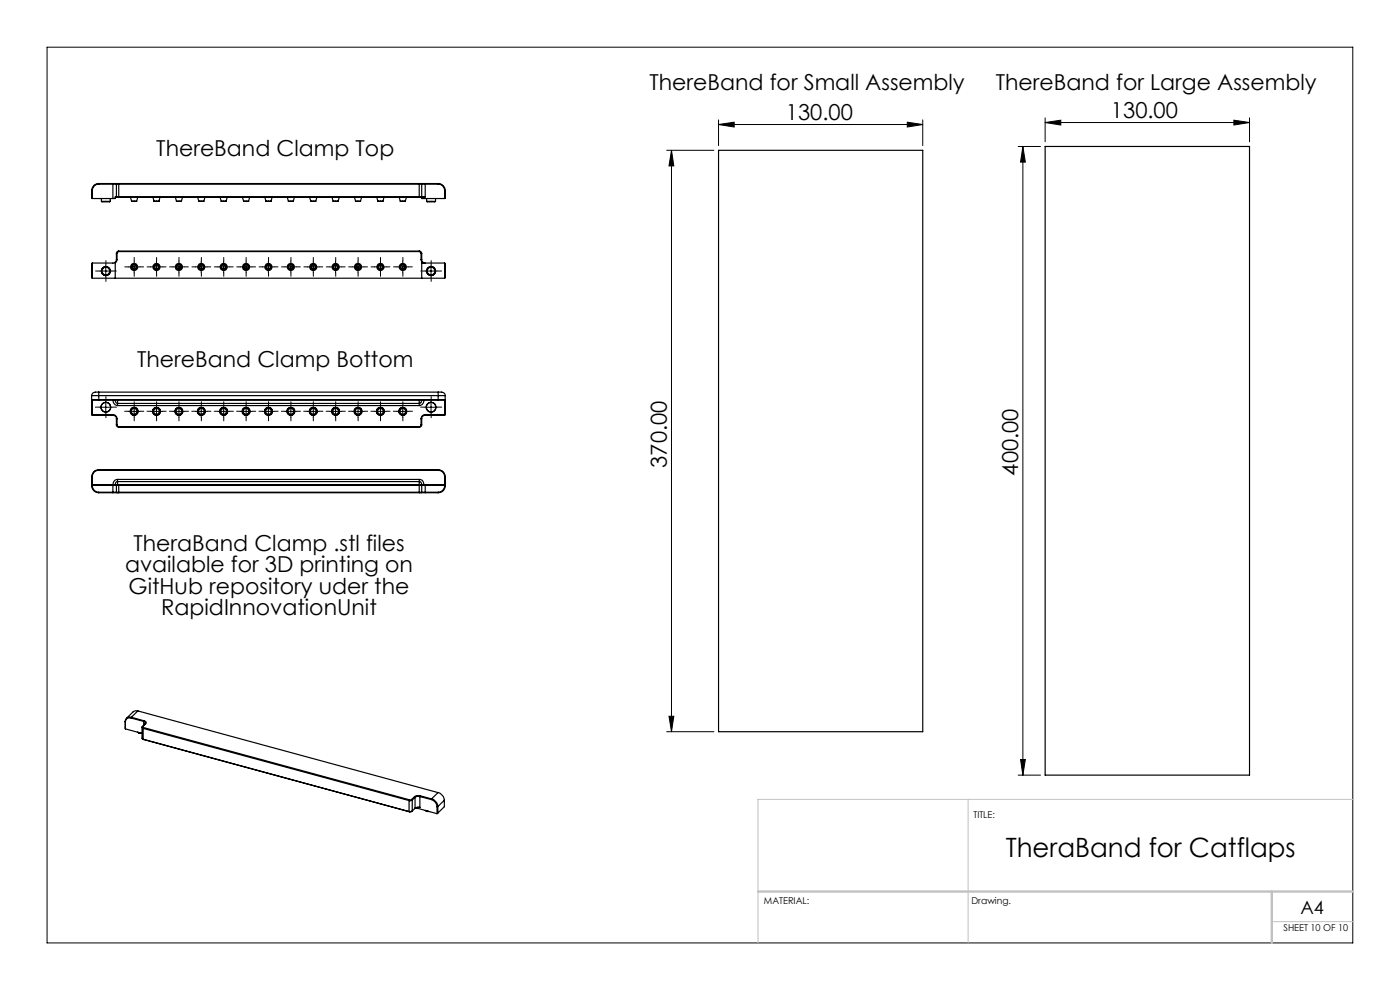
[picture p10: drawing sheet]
<svg xmlns="http://www.w3.org/2000/svg" width="297mm" height="210mm" viewBox="0 0 297 210" stroke-linecap="round" stroke-linejoin="round" font-family="sans-serif">
<g fill="none" stroke="#000" stroke-width=".21">
<path d="M10 10h277v190h-277zM141.4 31.9h10M142.5 31.9l.4 3.3h-1zM142.5 31.9v123.3M152.4 26.4l3.4-.5v1zM152.4 25.4v5.5M152.4 26.4h43.4M192.5 25.9l3.3 .5-3.3 .5zM195.8 25.4v5.5M216 31.1h4.7M217 31.1l.5 3.3h-1zM217 31.1v133.3"/>
<path d="M221.7 26l3.3-.5v1zM221.7 25v5.1M221.7 26h43.4M261.8 25.5l3.3 .5-3.3 .5zM265.1 25v5.1M21.2 57.5h2.5M22.4 56.3v2.5M27.2 56.6h2.5M28.5 55.4v2.5M32 56.6h2.5M33.2 55.4v2.5M36.7 56.6h2.5"/>
<path d="M38 55.4v2.5M41.5 56.6h2.5M42.7 55.4v2.5M46.2 56.6h2.5M47.4 55.4v2.5M50.9 56.6h2.5M52.2 55.4v2.5M55.7 56.6h2.5M56.9 55.4v2.5M60.5 56.6h2.4M61.7 55.4v2.5M65.2 56.6h2.5"/>
<path d="M66.5 55.4v2.5M70 56.6h2.5M71.2 55.4v2.5M74.7 56.6h2.5M76 55.4v2.5M79.4 56.6h2.6M80.7 55.4v2.5M84.2 56.6h2.5M85.4 55.4v2.5M90.2 57.5h2.5M91.4 56.3v2.5M21.2 86.4h2.5"/>
<path d="M22.4 85.1v2.5M27.2 87.3h2.5M28.5 86v2.5M32 87.3h2.5M33.2 86v2.5M36.7 87.3h2.5M38 86v2.5M41.5 87.3h2.5M42.7 86v2.5M46.2 87.3h2.5M47.4 86v2.5M50.9 87.3h2.5"/>
<path d="M52.2 86v2.5M55.7 87.3h2.5M56.9 86v2.5M60.5 87.3h2.4M61.7 86v2.5M65.2 87.3h2.5M66.5 86v2.5M70 87.3h2.5M71.2 86v2.5M74.7 87.3h2.5M76 86v2.5M79.4 87.3h2.6"/>
<path d="M80.7 86v2.5M84.2 87.3h2.5M85.4 86v2.5M90.2 86.4h2.5M91.4 85.1v2.5M141.4 155.2h10M141.9 151.9h1l-.4 3.3zM216 164.4h4.7M216.5 161.1h1l-.5 3.3z"/>
</g>
<g fill="none" stroke="#000" stroke-width=".21" stroke-dasharray="15.2 1.3 1.3 1.3">
<path d="M21.2 57.5h-.9M22.5 56.2v-.9M22.5 58.7v1M23.7 57.5h1M27.2 56.6h-.7M28.5 55.4v-.8M28.5 57.9v.7M29.7 56.6h.8M32 56.6h-.8M33.2 55.4v-.8M33.2 57.9v.7M34.5 56.6h.7"/>
<path d="M36.7 56.6h-.7M38 55.4v-.8M38 57.9v.7M39.2 56.6h.8M41.5 56.6h-.8M42.7 55.4v-.8M42.7 57.9v.7M44 56.6h.7M46.2 56.6h-.7M47.5 55.4v-.8M47.5 57.9v.7M48.7 56.6h.8"/>
<path d="M51 56.6h-.8M52.2 55.4v-.8M52.2 57.9v.7M53.5 56.6h.7M55.7 56.6h-.7M57 55.4v-.8M57 57.9v.7M58.2 56.6h.8M60.5 56.6h-.8M61.7 55.4v-.8M61.7 57.9v.7M63 56.6h.7"/>
<path d="M65.2 56.6h-.7M66.5 55.4v-.8M66.5 57.9v.7M67.7 56.6h.8M70 56.6h-.8M71.2 55.4v-.8M71.2 57.9v.7M72.5 56.6h.7M74.7 56.6h-.7M76 55.4v-.8M76 57.9v.7M77.2 56.6h.8"/>
<path d="M79.5 56.6h-.8M80.7 55.4v-.8M80.7 57.9v.7M82 56.6h.7M84.2 56.6h-.7M85.5 55.4v-.8M85.5 57.9v.7M86.7 56.6h.8M90.2 57.5h-.9M91.5 56.2v-.9M91.5 58.7v1M92.7 57.5h1"/>
<path d="M21.2 86.4h-1M22.5 85.1v-1M22.5 87.6v1M23.7 86.4h1M27.2 87.2h-.8M28.5 86v-.8M28.5 88.5v.8M29.7 87.2h.8M32 87.2h-.8M33.2 86v-.8M33.2 88.5v.8M34.5 87.2h.8"/>
<path d="M36.7 87.2h-.8M38 86v-.8M38 88.5v.8M39.2 87.2h.8M41.5 87.2h-.8M42.7 86v-.8M42.7 88.5v.8M44 87.2h.8M46.2 87.2h-.8M47.5 86v-.8M47.5 88.5v.8M48.7 87.2h.8"/>
<path d="M51 87.2h-.8M52.2 86v-.8M52.2 88.5v.8M53.5 87.2h.8M55.7 87.2h-.8M57 86v-.8M57 88.5v.8M58.2 87.2h.8M60.5 87.2h-.8M61.7 86v-.8M61.7 88.5v.8M63 87.2h.8"/>
<path d="M65.2 87.2h-.8M66.5 86v-.8M66.5 88.5v.8M67.7 87.2h.8M70 87.2h-.8M71.2 86v-.8M71.2 88.5v.8M72.5 87.2h.8M74.7 87.2h-.8M76 86v-.8M76 88.5v.8M77.2 87.2h.8"/>
<path d="M79.5 87.2h-.8M80.7 86v-.8M80.7 88.5v.8M82 87.2h.8M84.2 87.2h-.8M85.5 86v-.8M85.5 88.5v.8M86.7 87.2h.8M90.2 86.4h-1M91.5 85.1v-1M91.5 87.6v1M92.7 86.4h1"/>
</g>
<path d="M205.4 169.6v30.4M287 169.6h-126.2v30.4M269.8 195.5h17.2" fill="none" stroke="#c0c0c0" stroke-width=".21"/>
<path d="M160.8 189.1h126.2M269.8 189.1v10.9" fill="none" stroke="#c0c0c0" stroke-width=".5"/>
<g fill="#000">
<path d="M142.5 31.9l.4 3.3h-1zM141.9 151.9h1l-.4 3.3zM217 31.1l.5 3.3h-1zM216.5 161.1h1l-.5 3.3z"/>
<path d="M192.5 25.9l3.3 .5-3.3 .5zM152.4 26.4l3.4-.5v1zM261.8 25.5l3.3 .5-3.3 .5zM221.7 26l3.3-.5v1z"/>
</g>
<g fill="none" stroke="#000" stroke-width=".25">
<path d="M21 39h3.7M21 39a1.38 1.38 0 0 0-1.4 1.4M21 38.9a1.51 1.51 0 0 0-1.6 1.5M21 38.9v.1M21 38.9h3M24 38.9h.8M24 38.9v3.2M24.7 39h64.8M24.7 39v2.8M24.8 38.9h.4M24.8 38.9l-.1 .1M25.2 38.9v3"/>
<path d="M25.2 38.9h63.7M88.9 38.9h.4M88.9 38.9v3M89.3 38.9h.9M89.3 38.9l.2 .1M89.5 39h3.5M89.5 39v2.8M90.2 38.9v2.9M90.2 38.9h2.8M93 39a1.45 1.45 0 0 1 1.3 1.4M93 38.9a1.45 1.45 0 0 1 1.4 1.5M93 38.9v.1"/>
<path d="M152.4 31.9h43.4v123.3h-43.4zM221.7 31.1h43.4v133.3h-43.4zM19.4 40.4v1.6l.2 .1M19.4 40.4h.2M19.6 55.8v3.2M19.6 55.8l-.2 .1v3l.2 .1M19.6 59h74.7M19.6 40.4v1.7M19.6 42.1h4.4M21.5 42.1v.6M21.5 42.7h1.9M23.4 42.1v.6"/>
<path d="M24.4 55.6l-.3 .2h-4.5M24.4 55.6v3.4M24.4 41.9h.4M24.7 55.1l-.3 .5M24.7 53.8v1.3M24.7 55.1h.1M24.7 53.8h.1M24.7 41.8h64.8M24.7 41.8h-.3v.3h-.4M24.7 41.8l.1 .1M24.8 55.1l-.4 .7M24.8 53.8v1.3"/>
<path d="M24.8 41.9h.4M25.2 53.4l-.3 .1-.1 .3M25.2 53.3l-.4 .1-.1 .4M25.2 53.3v.1M25.2 53.4h63.7M25.2 53.3h63.7M25.2 41.9h63.7M27.7 41.9l.2 .8M27.9 42.7h1.1M29.2 41.9l-.2 .8M32.5 41.9l.2 .8M32.7 42.7h1"/>
<path d="M33.9 41.9l-.2 .8M37.2 41.9l.2 .8M37.4 42.7h1.1M38.7 41.9l-.2 .8M41.9 41.9l.3 .8M42.2 42.7h1.1M43.5 41.9l-.2 .8M46.7 41.9l.2 .8M46.9 42.7h1.1M48.2 41.9l-.2 .8M51.4 41.9l.3 .8M51.7 42.7h1"/>
<path d="M53 41.9l-.3 .8M56.2 41.9l.2 .8M56.4 42.7h1.1M57.7 41.9l-.2 .8M61 41.9l.2 .8M61.2 42.7h1M62.4 41.9l-.2 .8M65.7 41.9l.2 .8M65.9 42.7h1.1M67.2 41.9l-.2 .8M70.4 41.9l.3 .8M70.7 42.7h1"/>
<path d="M72 41.9l-.3 .8M75.2 41.9l.2 .8M75.4 42.7h1.1M76.7 41.9l-.2 .8M79.9 41.9l.3 .8M80.2 42.7h1M81.5 41.9l-.3 .8M84.7 41.9l.2 .8M84.9 42.7h1.1M86.2 41.9l-.2 .8M88.9 53.4l.3 .1 .1 .3M88.9 53.3h.3l.3 .5"/>
<path d="M88.9 53.3v.1M88.9 41.9h.4M89.3 55.1l.1 .4 .3 .3M89.3 55.1h.2M89.3 53.8v1.3M89.3 53.8h.2M89.5 55.1a.72 .72 0 0 0 .7 .7M89.5 53.8v1.3M89.5 41.8h.7M89.5 41.9v.2h4.8M89.5 41.8l-.2 .1M90.2 41.8l-.9 .1"/>
<path d="M90.5 42.1v.6M90.5 42.7h1.9M92.4 42.1v.6M94.3 40.4v1.7M94.3 40.4h.1M94.3 55.8h-4.8v3.2M94.3 55.8v3.2M94.4 40.4l-.1 1.7M19.4 83.9h1.6M19.4 83.9v4M19.4 87.9h4.6M19.4 87.9l.2 .2"/>
<path d="M19.6 84.9l-.2-.1h75l-.1 .1M19.6 84.9h1.4M19.6 84.9v3.2M19.6 88.1h4.4M21 83.2v.7M21 83.2h-.8a.81 .81 0 0 0-.8 .7M21 83.9v1M21 83.9h72M21 84.9h72M21 83.2h72M21 99.8a1.33 1.33 0 0 0-1.4 1.3M21 99.6a1.57 1.57 0 0 0-1.6 1.5"/>
<path d="M21 99.6v.2M21 99.8h72M21 99.6h72M24 87.9a.98 .98 0 0 1 .8 .9M24 88.1a.72 .72 0 0 1 .7 .7M24 87.9v.2M24 84.9a1.06 1.06 0 0 0 .9 1.1M24.5 84.9a.6 .6 0 0 0 .4 .7M24.7 90.1l.1 .4 .4 .1M24.7 88.8v1.3M24.7 88.8h.1M24.7 90.1h.1"/>
<path d="M24.8 90.1l.1 .3 .3 .1M24.8 88.8v1.3M24.9 85.6v.4M24.9 84.9v.7M24.9 85.6h64M24.9 86h64M25.2 90.5v.1M25.2 90.5h63.7M25.2 90.6h63.7M88.9 85.6v.4M88.9 84.9v.7M88.9 90.5v.1"/>
<path d="M89.3 90.1l-.1 .3-.3 .1M89.3 88.8v1.3M89.3 88.8h.2M89.3 90.1h.2M89.4 84.9a.57 .57 0 0 1-.5 .7M89.5 90.1l-.3 .4-.3 .1M89.5 88.8v1.3M89.9 84.9a1.05 1.05 0 0 1-1 1.1M90.2 87.9a.9 .9 0 0 0-.9 .9M90.2 88.1a.72 .72 0 0 0-.7 .7M90.2 87.9v.2M90.2 87.9h4.2"/>
<path d="M90.2 88.1h4.1M93 99.8a1.38 1.38 0 0 1 1.3 1.3M93 99.6a1.51 1.51 0 0 1 1.4 1.5M93 99.6v.2M93 83.9h1.4M93 84.9h1.3M93 83.2v.7M93 83.2h.6a.76 .76 0 0 1 .8 .7M93 83.9v1M94.3 84.9v3.2M94.4 83.9v4M94.4 87.9l-.1 .2"/>
<path d="M19.4 103a1.51 1.51 0 0 0 1.6 1.5M19.4 103h.2M19.4 101.1v1.9M19.4 101.1h.2M19.6 103a1.38 1.38 0 0 0 1.4 1.4M19.6 101.1v1.9M21 104.4h3.7M21 104.5h3M21 104.4v.1M24 104.5h.8M24 102.8h-4.4l-.2 .2h5.3M24 102.8h.8"/>
<path d="M24 102.8v1.7M24.7 103h64.8M24.7 104.4h64.8M24.7 103v1.4M24.7 104.4l.1 .1M24.8 102.8h.4M24.8 104.5h.4M24.8 102.8l-.1 .2M24.9 101.7a.96 .96 0 0 0-.9 1.1M24.9 101.7v.5M24.9 102.2v.6M24.9 102.2l-.3 .2-.1 .4"/>
<path d="M24.9 102.2h64M24.9 101.7h64M25.2 102.8v1.7M25.2 102.8h63.7M25.2 104.5h63.7M88.9 102.8h.4M88.9 104.5h.4M88.9 101.7a.96 .96 0 0 1 1 1.1M88.9 101.7v.5M88.9 102.2a.51 .51 0 0 1 .5 .6M88.9 102.2v.6M88.9 102.8v1.7"/>
<path d="M89.3 102.8h.9M89.3 104.5h.9M89.3 102.8l.2 .2M89.5 104.4h3.5M89.5 103v1.4M89.5 104.4l-.2 .1M90.2 102.8h4.1l.1 .2h-4.9M90.2 104.5h2.8M90.2 102.8v1.7M93 104.4v.1M94.3 103a1.45 1.45 0 0 1-1.3 1.4M94.3 101.1v1.9"/>
<path d="M94.3 103h.1M94.3 101.1h.1M94.4 103a1.45 1.45 0 0 1-1.4 1.5M94.4 101.1v1.9M26.6 153.1v.1M26.6 153.1v1.5M26.6 154.6l3.5 1M26.6 153.2v1.4M27.8 152.3a.89 .89 0 0 0-1.2 .9M27.8 152.3l2.7 .7M27.9 152.1a.98 .98 0 0 0-1.3 1M27.9 152.1l2.6 .8"/>
<path d="M27.9 152.1l-.1 .2M29.2 150.8h-.4l-.5 .1-1.5 1.5M29.2 150.8l-1.3 1.3M29.2 150.8l63.7 17.3M29.9 155.5l-.7-.2 .8 .3M30.1 154.3v2.4l.3 .1M30.2 154.2l.1-.1-.1 .1 .2 .1M30.2 154.2l-.1 .1 .3 .2M30.2 156.7l.2 .1M30.4 154.5l56.4 15.3M30.4 156.8l56.4 15.4M30.4 154.5v2.3"/>
<path d="M30.4 154.3l56.4 15.3M30.4 154.3v.2M30.5 153a.35 .35 0 0 1 .3 .6l.1-.1M30.5 153v.9M30.5 152.9a.37 .37 0 0 1 .4 .1 .37 .37 0 0 1 0 .5M30.5 152.9v.1M30.9 153.5l-.7 .7M86.8 169.8v2.3M86.8 172.1v.1M86.8 169.6v.2M87.3 169.6h-.5M87.3 169.6l.2 .1"/>
<path d="M87.4 172.1l-.6 .1M87.5 169.7l-.7 .1M87.5 172l-.7 .1M87.5 169.7v2.3M87.9 169l-.6 .6M87.9 169l.2 .1M88.1 169.1l-.6 .6M88.1 169.1v2.3M88.1 171.4l-.6 .6M88.4 171.3l4.3 1.3M89.1 171.3l-1 .1M89.1 169l-.4-.1-.6 .2"/>
<path d="M89.1 171.3h-.7l-.3 .1M89.1 169v2.3M89.1 169l2.4 .6M89.1 168.8h-.7l-.5 .2M89.1 168.8l2.4 .7M89.1 168.8v.2M90.9 172.1l-.7-.2 .9 .2M91.5 169.6a1.74 1.74 0 0 1 1.2 1.5M91.5 169.5a1.84 1.84 0 0 1 1.4 1.6M91.5 169.5v.1M92.7 171.1v1.5M92.9 171.1h-.2"/>
<path d="M92.9 171.1v1.4M92.9 172.5l-.2 .1M92.9 168.1a1.84 1.84 0 0 1 1.4 1.6M92.9 168.1l-1.4 1.4M94.3 169.7l-1.4 1.4M94.3 169.7v1.4l-1.4 1.4"/>
<circle cx="22.5" cy="57.5" r=".8"/>
<circle cx="22.5" cy="57.5" r=".95"/>
<circle cx="22.5" cy="57.5" r=".93"/>
<circle cx="28.4" cy="56.6" r=".76"/>
<circle cx="28.5" cy="56.6" r=".54"/>
<circle cx="28.5" cy="56.6" r=".46"/>
<circle cx="33.2" cy="56.6" r=".45"/>
<circle cx="33.2" cy="56.6" r=".76"/>
<circle cx="33.2" cy="56.6" r=".54"/>
<circle cx="38" cy="56.6" r=".75"/>
<circle cx="38" cy="56.6" r=".53"/>
<circle cx="38" cy="56.6" r=".45"/>
<circle cx="42.7" cy="56.6" r=".76"/>
<circle cx="42.7" cy="56.6" r=".46"/>
<circle cx="42.7" cy="56.6" r=".54"/>
<circle cx="47.4" cy="56.6" r=".75"/>
<circle cx="47.4" cy="56.6" r=".45"/>
<circle cx="47.5" cy="56.6" r=".54"/>
<circle cx="52.2" cy="56.6" r=".54"/>
<circle cx="52.2" cy="56.6" r=".75"/>
<circle cx="52.2" cy="56.6" r=".45"/>
<circle cx="56.9" cy="56.6" r=".45"/>
<circle cx="56.9" cy="56.6" r=".76"/>
<circle cx="57" cy="56.6" r=".54"/>
<circle cx="61.7" cy="56.6" r=".75"/>
<circle cx="61.7" cy="56.6" r=".53"/>
<circle cx="61.7" cy="56.6" r=".45"/>
<circle cx="66.4" cy="56.6" r=".54"/>
<circle cx="66.5" cy="56.6" r=".75"/>
<circle cx="66.5" cy="56.6" r=".45"/>
<circle cx="71.2" cy="56.6" r=".45"/>
<circle cx="71.2" cy="56.6" r=".76"/>
<circle cx="71.2" cy="56.6" r=".54"/>
<circle cx="75.9" cy="56.6" r=".75"/>
<circle cx="76" cy="56.6" r=".53"/>
<circle cx="76" cy="56.6" r=".45"/>
<circle cx="80.7" cy="56.6" r=".54"/>
<circle cx="80.7" cy="56.6" r=".75"/>
<circle cx="80.7" cy="56.6" r=".45"/>
<circle cx="85.4" cy="56.6" r=".45"/>
<circle cx="85.5" cy="56.6" r=".76"/>
<circle cx="85.5" cy="56.6" r=".54"/>
<circle cx="91.4" cy="57.5" r=".81"/>
<circle cx="91.4" cy="57.5" r=".94"/>
<circle cx="91.5" cy="57.5" r=".95"/>
<circle cx="22.5" cy="86.4" r="1.05"/>
<circle cx="22.5" cy="86.4" r="1"/>
<circle cx="28.4" cy="87.3" r=".85"/>
<circle cx="28.5" cy="87.3" r=".8"/>
<circle cx="28.5" cy="87.3" r=".6"/>
<circle cx="33.2" cy="87.2" r=".79"/>
<circle cx="33.2" cy="87.3" r=".61"/>
<circle cx="33.2" cy="87.3" r=".85"/>
<circle cx="38" cy="87.2" r=".86"/>
<circle cx="38" cy="87.2" r=".79"/>
<circle cx="38" cy="87.3" r=".61"/>
<circle cx="42.7" cy="87.3" r=".85"/>
<circle cx="42.7" cy="87.3" r=".6"/>
<circle cx="42.7" cy="87.3" r=".8"/>
<circle cx="47.4" cy="87.2" r=".86"/>
<circle cx="47.4" cy="87.3" r=".61"/>
<circle cx="47.4" cy="87.2" r=".79"/>
<circle cx="52.2" cy="87.3" r=".6"/>
<circle cx="52.2" cy="87.2" r=".86"/>
<circle cx="52.2" cy="87.2" r=".79"/>
<circle cx="57" cy="87.3" r=".85"/>
<circle cx="57" cy="87.3" r=".8"/>
<circle cx="57" cy="87.3" r=".6"/>
<circle cx="61.7" cy="87.2" r=".86"/>
<circle cx="61.7" cy="87.2" r=".79"/>
<circle cx="61.7" cy="87.3" r=".61"/>
<circle cx="66.4" cy="87.3" r=".6"/>
<circle cx="66.4" cy="87.3" r=".8"/>
<circle cx="66.5" cy="87.2" r=".86"/>
<circle cx="71.2" cy="87.3" r=".85"/>
<circle cx="71.2" cy="87.3" r=".6"/>
<circle cx="71.2" cy="87.3" r=".8"/>
<circle cx="76" cy="87.2" r=".86"/>
<circle cx="76" cy="87.3" r=".61"/>
<circle cx="76" cy="87.2" r=".79"/>
<circle cx="80.7" cy="87.3" r=".85"/>
<circle cx="80.7" cy="87.3" r=".6"/>
<circle cx="80.7" cy="87.3" r=".8"/>
<circle cx="85.4" cy="87.2" r=".79"/>
<circle cx="85.5" cy="87.3" r=".85"/>
<circle cx="85.5" cy="87.3" r=".6"/>
<circle cx="91.5" cy="86.4" r="1.05"/>
<circle cx="91.5" cy="86.4" r="1"/>
</g>
<text font-size="5.6" x="213.4" y="181.8">TheraBand for Catflaps</text>
<g font-size="4.7">
<text x="137.8" y="19.1">ThereBand for Small Assembly</text>
<text x="211.3" y="19.1">ThereBand for Large Assembly</text>
<text x="166.7" y="25.4">130.00</text>
<text x="235.7" y="25">130.00</text>
<text x="33.2" y="33">ThereBand Clamp Top</text>
<text x="29.1" y="77.9">ThereBand Clamp Bottom</text>
<text x="141.4" y="99.2" transform="rotate(-90 141.4 99.2)">370.00</text>
<text x="216" y="100.9" transform="rotate(-90 216 100.9)">400.00</text>
<text x="28.3" y="116.9">TheraBand Clamp .stl files</text>
<text x="26.5" y="121.4">available for 3D printing on</text>
<text x="27.3" y="125.9">GitHub repository uder the</text>
<text x="34.2" y="130.5">RapidInnovationUnit</text>
</g>
<text font-size="3.9" x="275.9" y="193.8">A4</text>
<g font-size="2">
<text x="206.5" y="173.5">TITLE:</text>
<text x="162.1" y="191.7">MATERIAL:</text>
<text x="206.1" y="191.7">Drawing.</text>
<text x="272.3" y="197.4">SHEET 10 OF 10</text>
</g>
</svg>
